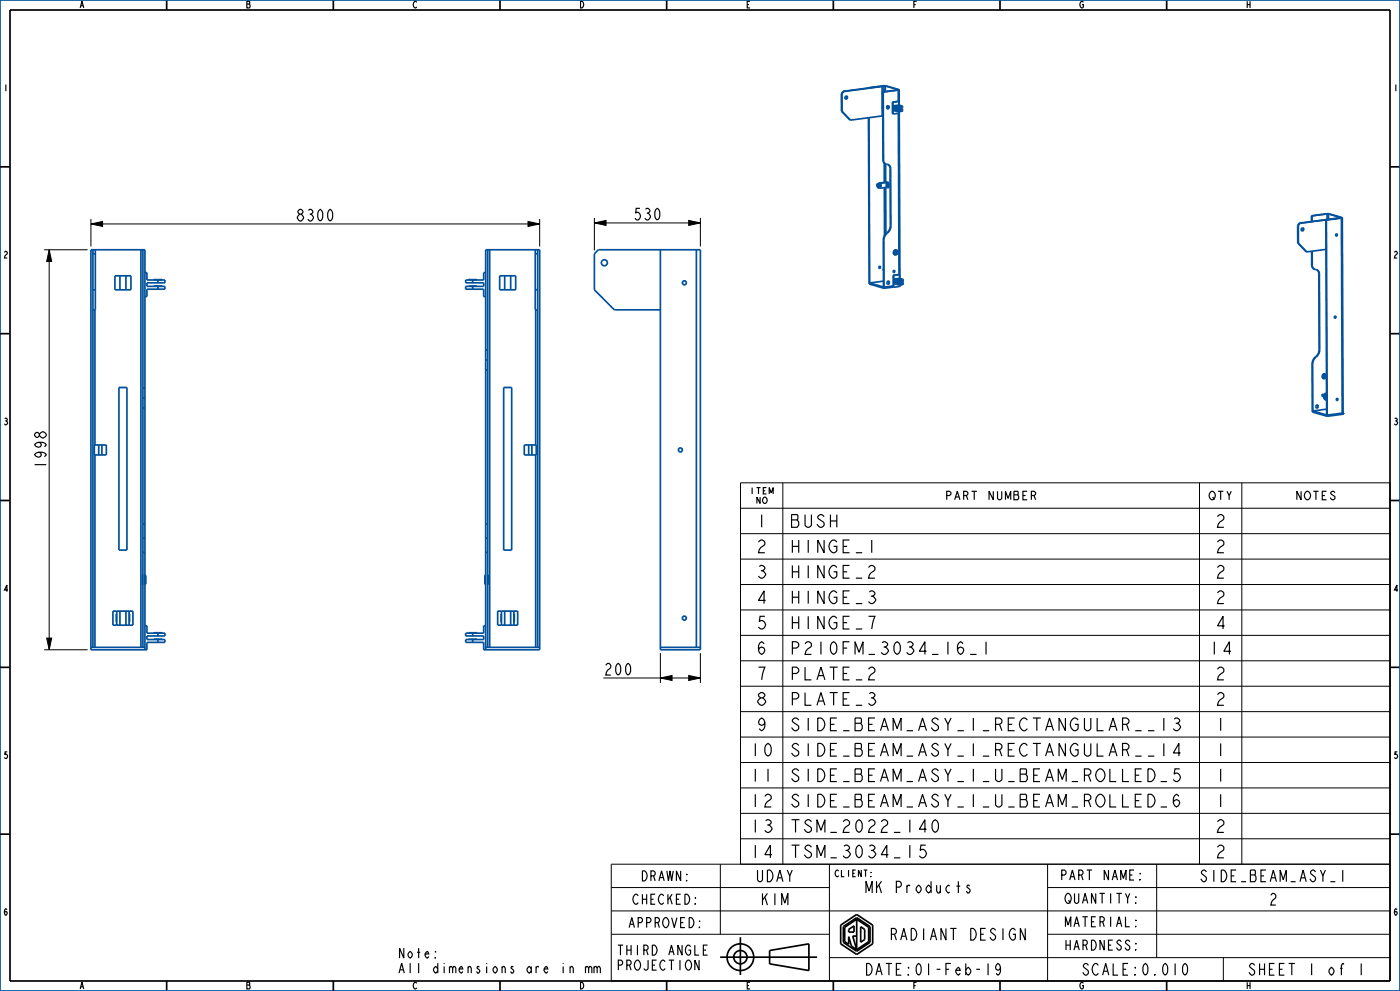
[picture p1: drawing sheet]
<svg xmlns="http://www.w3.org/2000/svg" width="420mm" height="297mm" viewBox="0 0 420 297" stroke-linecap="round" stroke-linejoin="round" font-family="sans-serif">
<g fill="none" stroke="#000" stroke-width=".35">
<path d="M260.6 170.1l.7-.6h.5l.7 .6a1.47 1.47 0 0 1-1.2 1.6l-.5 .6-.2 1h1.9M260.8 177.4l.5-.3a.98 .98 0 0 1 1.2 .9l-.7 .7a1.09 1.09 0 0 1 .6 1.7 1.09 1.09 0 0 1-1.8-.1M260.6 184.7h1.9l-.7 2.2-.3 1.6M295.8 192.3v3.8M260.6 200.6l.7-.7h.5l.7 .7a1.47 1.47 0 0 1-1.2 1.6l-.5 .6-.2 1h1.9M260.8 207.9l.5-.3a.98 .98 0 0 1 1.2 .9l-.7 .7a1.09 1.09 0 0 1 .6 1.7 1.09 1.09 0 0 1-1.8-.2M344.4 219h1.9M349.1 215.2v3.8M352.2 215.5l.5-.3a.98 .98 0 0 1 1.2 .9l-.7 .7a1.09 1.09 0 0 1 .6 1.7 1.09 1.09 0 0 1-1.8-.1M352.7 216.8h.5M344.4 230.4a1.92 1.92 0 0 1 2.1 1.9 1.92 1.92 0 0 1-2.1 1.9zM344.4 238a1.92 1.92 0 0 1 2.1 1.9 1.92 1.92 0 0 1-2.1 2z"/>
<path d="M344.4 226.6h1.9M348.2 234.2h1.9M349.1 222.8v3.8M353.7 238.7l-.7-.7-.5 .4a2.34 2.34 0 0 0 .5 3.5 1.36 1.36 0 0 0 .7-2l-.7-.3-.8 .3-.2 .7M353.9 230.4h-1.4l-.3 1.6a1.19 1.19 0 0 1 1.6 .2 1.19 1.19 0 0 1 0 1.6 1.19 1.19 0 0 1-1.6 .1l-.2-.3M354.2 225.7h-2.2l1.7-2.9v3.8M277.7 253.3h-1.4l-.3 1.6a1.19 1.19 0 0 1 1.6 .1 1.19 1.19 0 0 1 0 1.6 1.19 1.19 0 0 1-1.6 .2l-.2-.3M280.1 246l.5-.3 .4 .3a2.34 2.34 0 0 1-.4 3.5l-.5-.3a2.54 2.54 0 0 1 0-3.2zM348.2 241.9h1.9M290.8 265.6l-.1-.3h-.4l-.2 .6a1.04 1.04 0 0 1 .7 1.4l-.1 .3h-.4l-.4-.6M307.6 278.3v3.5l-1.5-3.5v3.5M361.9 261.3l-.5-.5a.82 .82 0 0 0-1 .8l.6 .6a1.09 1.09 0 0 1 .9 .9 1.09 1.09 0 0 1-.5 1.2 1.2 1.2 0 0 1-1.2-.9"/>
<path d="M176.6 290.1l.3-.5h.3l.4 .5v1.5M178.2 290.1l.3-.5h.3l.3 .5v1.5M178.2 289.6v2M179.1 290.1l.4-.5h.3l.3 .5v1.5M209.7 287.8v3l-1.2-3v3M211 284.8h.8M212.3 283.3h-1.3v3h1.3"/>
</g>
<path d="M14.8 74.9l.7 3.5h-1.5zM27.3 67.1l3.5-.7v1.5zM158.4 66.4l3.5 .7-3.5 .8zM178.3 66.8l3.5-.7v1.5zM206.6 66.1l3.5 .7-3.5 .8zM14 191.2h1.5l-.7 3.5zM198.1 203.2l3.5-.8v1.5zM206.6 202.4l3.5 .8-3.5 .7z" fill="#000"/>
<g fill="none" stroke="#000" stroke-width=".3">
<path d="M13.3 74.9h13M14.8 74.9l.7 3.5h-1.5zM14.8 74.9v119.8M27.3 67.1l3.5-.7v1.5zM27.3 65.6v8.3M27.3 67.1h134.6M158.4 66.4l3.5 .7-3.5 .8zM161.9 65.6v8.3M178.3 66.8l3.5-.7v1.5zM178.3 65.3v9.8M178.3 66.8h31.8M206.6 66.1l3.5 .7-3.5 .8z"/>
<path d="M210.1 65.3v8.6M222.1 152.3h194.9M222.1 159.9h194.9M234.8 144.7v114.3M359.8 144.7v114.3M372.5 144.7v114.3M222.1 167.6h194.9M222.1 175.2h194.9M13.3 194.7h13M14 191.2h1.5l-.7 3.5zM198.1 195.7v9M210.1 195.7v9"/>
<path d="M222.1 182.8h194.9M222.1 190.4h194.9M222.1 198h194.9M181 203.2h29.1M198.1 203.2l3.5-.8v1.5zM206.6 202.4l3.5 .8-3.5 .7zM222.1 205.7h194.9M222.1 213.3h194.9M222.1 220.9h194.9M222.1 228.5h194.9M222.1 236.1h194.9M216.1 259v21"/>
<path d="M222.1 259v-114.3h194.9v149.3h-233.6v-35h233.6M222.1 243.8h194.9M222.1 251.4h194.9M248.8 259v35M314.3 259v35M347 259v28M183.4 266h65.4M183.4 273h233.6M314.3 266h102.7M183.4 280h65.4M248.8 287h168.2M314.3 280h102.7"/>
<path d="M367 287v7"/>
</g>
<g fill="none" stroke="#00509b" stroke-width=".51">
<path d="M0 0h420v297h-420zM252.4 28v5.3M252.4 28l.2 .1M252.4 33.3l2.7 2.7M252.4 33.3l.2 .1M252.6 28.1v5.3M252.6 33.4l2.5 2.6M252.9 27.4l-.5 .6M252.9 27.4h.2M253.1 27.4l-.5 .7M260.5 26.3l5-.6 4.2 1.2M260.5 26.3v.1"/>
<path d="M260.5 26.3l.2 .1M260.5 35.3l.2 49.8 4.5 1.3M260.7 35.3l.2 49.5 4.1-.5M264.4 25.9h.2M264.6 25.9l.1 8.8-9.6 1.3M264.6 25.9l-11.5 1.5M264.8 27.5l.1 20.4M264.8 27.5l.2 .1M265 27.6l.1 20.3M265.2 25.8h.4M265.2 25.8v1.7M265.2 25.8l-12.3 1.6"/>
<path d="M265.6 25.8v1.6M265.6 25.8l3.8 1.1M266.1 31.9l.5 .2M266.2 31.8l-.1 .1M266.4 31.7l.2 .4M266.6 32v.1M266.6 32.1l-.4 .4M267.7 30.6l.1 3.5 .1 .1M267.7 30.6h.2M267.9 30.6v1.1M267.9 31.7l.9 .3M267.9 32.7l.9 .2"/>
<path d="M268.8 32v.4M268.8 32.4l-.9-.3v.6M268.8 32.9v.4M268.8 33.3l-.9-.2v1.1M269.1 31.8l.9 .2M269.1 31.8l.9 .1M269.1 32.8l.4 .1 .8-.1M269.3 31.8h.8zM269.3 32.7l.8 .1zM269.3 32.5l-1.4 .2M269.4 26.9l-4.6 .6M269.4 26.9h.1"/>
<path d="M269.5 27v3.4M269.5 27l-4.5 .6M269.5 30.4h.2M269.5 30.4l-1.8 .2M269.5 34l.2 48.3h.2l-2 .2M269.7 30.4v1.1M269.7 30.4l-1.8 .2M269.7 31.5l1 .4-1.9 .1M269.7 31.5l-1.8 .2M269.7 33.4v.5l-1.8 .3M269.7 26.9l-.2 .1M269.7 26.9l.1 4.6"/>
<path d="M269.8 33.4l.2 50M269.8 32.5l.9 .3-1.9 .1M270.3 31.8h-1.2M270.3 31.8l-.3 .2M270.3 31.8l-.3 .1M270.3 32.8h-1.2M270.3 32.8h.1M270.7 32.3l-.7 .2-1.2-.1M270.7 33.2l-.7 .2-1.2-.1M263.3 55.2h.1M263.3 55.2l-.2 .2v.3M263.8 54.9l-.5 .2-.2 .6 .2 .5 .5 .2"/>
<path d="M263.8 54.9h.2M264 54.9l-.4 .3-.2 .4 .1 .5 .3 .3M264.9 47.9l.3 .9 .7 .4M264.9 47.9h.2M265.1 47.9l.2 .9 .6 .4M265.3 48.9v5.8M265.3 56.2l.1 14.4M265.7 49.2v5.3M265.7 56.2l.1 13.9M265.9 54.7v1.5M265.9 54.7l.3 .1M265.9 54.7l-1.9 .2"/>
<path d="M265.9 56.2l-2.1 .2M265.9 56.2l.4 .1M265.9 49.2l.9 .4 .4 1M266.2 54.8l.1 1.5M266.3 49.3l.5 .4 .2 .8M266.6 54.7l.1 1.5-.4 .1M266.6 54.7l-.9-.2-1.9 .4M266.6 54.7l-.4 .1M267 50.5l.1 17.1M267 50.5l.2 .1M267.2 50.6l.1 17M27.9 74.9v119.1"/>
<path d="M27.9 76.1h.7M28.6 74.9v18h-.7M42.3 74.9v119.1M42.9 74.9v119.1M146.3 74.9v119.1M146.9 74.9v119.1M160.6 74.9v18h.7M160.6 76.1h.7M161.3 74.9v119.1M198.1 74.9v119.8h12v-119.8h-30.6l-1.2 1.2v10.8l6 6h13.8M208.9 74.9v119.1M263.9 79.8l.1 .3-.3 .3"/>
<path d="M265 72v14M265 72l.2 .1M265.2 72.1v14.3M266 69.8l-.7 1-.3 1.2M266 69.8l.2 .1M266.2 69.9l-.8 .9-.2 1.3M267.1 67.6l-.3 1.2-.8 1M267.1 67.6h.2M267.3 67.6l-.3 1.3-.8 1M268.5 76.3h.1M268.7 75.2l.1 .5-.3 .3M268.9 75h.1"/>
<path d="M268.9 75l-.4 .1-.3 .4 .3 .8M268.9 75v.1M268.9 75l-.4 .1-.3 .4v.5l.3 .3M268.9 74.9l-.5 .1-.3 .5v.5l.4 .4M268.9 75.1l.3 .2v.5l-.2 .4-.4 .1M389.3 67.5l.2 .1M389.3 67.5v5.3M389.3 72.8l2.7 2.7M389.3 72.8l.2 .1M389.5 67.6v5.3M389.5 72.9l2.5 2.6M389.8 66.9h.2"/>
<path d="M389.8 66.9l-.5 .6M390 66.9l-.5 .7M393.4 64.7l5.1-.6 4.2 1.2M393.4 64.7h.2M393.4 64.7l.1 1.7M393.5 75.3v4.1M393.5 79.4l.3 .9 .7 .4M393.5 79.4l.2 .1M393.6 64.7v1.7M393.7 75.3v4.2M393.7 79.5l.2 .8 .6 .4M397.8 74.7l-5.8 .8"/>
<path d="M397.9 66l-.1-.1 .2 58.5M397.9 66l.3 58.8M398.1 64.1h.4M398.1 64.1l-4.5 .6M398.1 64.1v1.7M398.5 64.1l3.8 1.1M398.5 64.1v1.6M400.9 70.1l.1 .3-.2 .3M401.5 65.4l-11.7 1.5M402.3 65.2h.1M402.3 65.2v.1M402.4 65.3l-12.4 1.6"/>
<path d="M402.4 65.4l-4.5 .6M402.7 65.3l.2 58.4-.2 .1-.3-58.4M402.7 65.3l-.3 .1M27.9 86.9h.7M28.5 92.9v40.5M34.5 82.7h4.8v4.2h-4.8zM36 82.7v4.2M37.8 82.7v4.2M43.5 81.7h.6v2.2h5.4M46.1 83.9h2.5M46.1 85.8h2.5M47.4 83.9v.9"/>
<path d="M47.4 85.8v.9M49.5 84.8h-5.4v1h5.4M49.5 86.7h-5.4v2.2h-.6M139.7 86.7h5.4v2.2h.6M139.7 84.8h5.4v1h-5.4M140.5 85.8h2.6M140.5 83.9h2.6M141.8 83.9v.9M141.8 85.8v.9M145.7 81.7h-.6v2.2h-5.4M149.9 82.7h4.8v4.2h-4.8zM151.4 82.7v4.2"/>
<path d="M153.2 82.7v4.2M160.6 86.9h.7M160.7 92.9v40.5M260.7 84.8l4.5 1.2 2.8-.3M266.3 84.4l.3 .1M266.5 84.3l.1 .5-.3 .3M267.9 82.5l.1 3.5M267.9 82.5l.2 .1v1M268 86l.1 .1M268 86l-2.8 .4M268.1 83.6l1.8-.2 1.1 .4-.8 .2-1.2-.1M268.1 83.6l.9 .3"/>
<path d="M268.1 84.6l.9 .2M268.2 81.1l.1 .3-.3 .2M269 83.9v.4M269 84.3l-.9-.2v.5M269 84.8v.5M269 85.3l-.9-.3v1.1M269.5 83.7h.9zM269.5 84.7h.9zM269.6 84.4l-1.5 .2M269.9 85.3v.6l-1.8 .2M270 85.3v.1M270 85.4h.2"/>
<path d="M270 84.4l1 .3-2 .1M270.1 85.3l.1 .1M270.2 85.4v.3l-.3 .1M270.5 83.7h-1.2M270.5 83.7l-.6 .2-.6-.2M270.5 84.7h-1.2M270.5 84.7l-.6 .2-.6-.2M271 84.2l-.8 .2-1.2-.1M271 85.1l-.8 .2h-1.2M394.5 80.7l.9 .4 .4 1M394.9 80.8l.5 .5 .2 .7M395.6 82l.2 .1"/>
<path d="M395.6 82l.1 22.7M395.8 82.1l.1 22.7M400.5 94.8l.1 .3-.2 .2M35.7 116.1h2.4v48.8h-2.4zM42.9 119.3h.6M42.9 116.3h.6M145.7 110.9h.6M145.7 107.9h.6M145.7 104.9h.6M151.1 116.1h2.4v48.8h-2.4zM393.6 109.1l.1 14.4 4.5 1.3M393.6 109.1l.2 .1"/>
<path d="M393.8 109.2l.1 14 4.1-.6M394.7 106.9l-.8 1-.3 1.2M394.7 106.9l.1 .1M394.8 107l-.7 .9-.3 1.3M395.7 104.7l-.2 1.3-.8 .9M395.7 104.7l.2 .1M395.9 104.8l-.3 1.2-.8 1M396.8 118.2l.1 .3-.2 .2M397.2 113.3h.1M397.3 112.3l.1 .5-.3 .3M397.5 112.3l.2 .3M397.5 112l-.4 .1-.4 .5v.5l.4 .4"/>
<path d="M397.6 113.1l-.3 .2M397.6 113.1h.1M397.7 112.6l-.3-.3-.4 .2v.5l.3 .3M397.7 112.6h.1M397.7 112.6l-.1 .5M398 119.9h.1M398 117.9l-.5 .5-.1 .6 .1 .6 .5 .3M398 118.6v1M398 118.5l-.1 .7M398 118.6l-.1 .5M401.1 119.4v.5M401.1 119.4l.1 .3-.2 .3"/>
<path d="M28.3 133.4h3.6v3h-3.6zM28.5 136.4v57.6M29.6 133.4v3M30.6 133.4v3M42.9 122.3h.6M157.3 133.4h3.6v3h-3.6zM158.6 133.4v3M159.6 133.4v3M160.7 136.4v57.6M393.7 123.1l4.5 1.3 5-.7M395.1 121.4l.2 .3M395.2 121.6l.1 .1"/>
<path d="M395.3 121.7l-.4 .5M402.9 123.7h.3M403.2 123.7v.4l-5 .7M42.9 157.1h.6M145.7 157.1h.6M42.9 165.5h.6M42.9 161.3h.6M43.6 172.5v2.5M145.6 172.5v2.5M145.7 165.5h.6M145.7 161.3h.6M27.3 194h16.2"/>
<path d="M33.9 183.2v4.2M35 187.4h3.7M35 184v2.5M35 183.2h3.7M36 183.2v4.2M37.8 183.2v4.2M38.7 184v2.5M39.9 183.2v4.2M43.5 187.5h.6v2.3h5.4M46.1 191.7h2.5M46.1 189.8h2.5M47.4 189.8v.8"/>
<path d="M47.4 191.7v.8M49.5 192.5h-5.4v2.2h-16.8v-119.8h16.2v119.8M49.5 190.6h-5.4v1.1h5.4M139.7 192.5h5.4v2.2h16.8v-119.8h-16.2v119.8M139.7 190.6h5.4v1.1h-5.4M140.5 191.7h2.6M140.5 189.8h2.6M141.8 189.8v.8M141.8 191.7v.8M145.7 194h16.2M145.7 187.5h-.6v2.3h-5.4M149.3 183.2v4.2"/>
<path d="M150.4 187.4h3.8M150.4 184v2.5M150.4 183.2h3.8M151.4 183.2v4.2M153.2 183.2v4.2M154.2 184v2.5M155.3 183.2v4.2M198.1 194h12"/>
<circle cx="266.4" cy="32.1" r=".42"/>
<circle cx="264" cy="55.7" r=".3"/>
<circle cx="268.7" cy="75.6" r=".42"/>
<circle cx="401" cy="70.4" r=".28"/>
<circle cx="205.3" cy="84.8" r=".6"/>
<circle cx="263.9" cy="80.1" r=".28"/>
<circle cx="266.5" cy="84.7" r=".42"/>
<circle cx="268.2" cy="81.3" r=".28"/>
<circle cx="400.6" cy="95" r=".28"/>
<circle cx="396.9" cy="118.5" r=".28"/>
<circle cx="397.3" cy="112.7" r=".42"/>
<circle cx="401.2" cy="119.7" r=".28"/>
<circle cx="204.1" cy="134.9" r=".6"/>
<circle cx="395.1" cy="121.9" r=".41"/>
<circle cx="205.3" cy="185.3" r=".6"/>
</g>
<g fill="none" stroke="#000" stroke-width=".51">
<path d="M3 3h414v291h-414zM50 0v3M100 0v3M150 0v3M200 0v3M250 0v3M300 0v3M350 0v3M0 50h3M417 50h3M0 100h3M417 100h3"/>
<path d="M0 150h3M417 150h3M0 200h3M417 200h3M0 250h3M417 250h3M252.2 277.3l4.8-3.2 4.8 3.2v5.6l-4.8 3.2-4.8-3.2zM253 277.7l4-2.7 4 2.7v4.7l-4 2.7-4-2.7zM254.6 278.5l1.6-1v1.8h-1.6zM257 275.5l-3.6 2.4v4.3l1.2 .8v-2.3l.8 2.9 1.6 1M257 275.5l3.6 2.4v4.3l-3.6 2.4M257 275.5v9.1"/>
<path d="M258.2 277.7l1.2 .8v3.1l-1.2 .8zM50 294v3M100 294v3M150 294v3M200 294v3M216.1 286.9h29M222.1 280.9v11.3M230.9 284.9l11.8-2v8l-11.8-2zM250 294v3M257 280.5h-1.2l1.2 4.1M300 294v3M350 294v3"/>
<circle cx="222.1" cy="286.9" r="4"/>
<circle cx="222.1" cy="286.9" r="2"/>
</g>
<!-- layer: 02___PRT_ALL_AXES -->
<g fill="none" stroke="#00509b" stroke-width=".51">
<path d="M253.7 29.6h.1M253.9 28.8l.1 .5-.3 .3M266.4 31.7l-.3 .3 .4-.1M266.6 31.9l-.4 .2M270.7 31.9v.4M270.7 32.8v.4M263.9 56h.1M264 55.4l-.2 .5M264.1 55.4h.1M264.1 55.4l.2 .3-.4 .3M268.5 76.4h.1M268.9 74.9l-.5 .1-.3 .5v.5l.4 .4"/>
<path d="M268.9 74.9h.1M268.9 74.9l.4 .4v.5l-.3 .5-.5 .1M390.6 69.1h-.1M390.8 68.3l.1 .5-.3 .3M49.5 83.9v.9M49.5 85.8v.9M139.7 83.9v.9M139.7 85.8v.9M265 80.5v.6M268.2 81.1v.3M271 83.8v.4M271 84.7v.4"/>
<path d="M397.1 113.5h.1M397.3 113.3h.1M397.5 112l-.4 .1-.3 .5v.5l.3 .4M397.5 112h.1M397.6 112l.3 .5M397.9 112.9l-.3 .5-.5 .1M398 117.8l-.7 .4-.2 .7 .2 .7 .7 .3M395.2 121.4v.2M42.9 172.2v3M43.5 172.2v3M145.7 172.2v3M146.3 172.2v3"/>
<path d="M33.9 183.2h1.1v4.2h-1.1M39.9 183.2h-1.2v4.2h1.2M49.5 189.8v.8M49.5 191.7v.8M139.7 189.8v.8M139.7 191.7v.8M149.3 183.2h1.1v4.2h-1.1M155.3 183.2h-1.1v4.2h1.1"/>
<circle cx="253.8" cy="29.2" r=".42"/>
<circle cx="264" cy="55.6" r=".28"/>
<circle cx="181.3" cy="78.8" r=".9"/>
<circle cx="390.7" cy="68.7" r=".42"/>
<circle cx="397.4" cy="112.8" r=".48"/>
</g>
<g font-size="5">
<text x="226.8" y="158">1</text>
<text x="236.8" y="158">BUSH</text>
<text x="364.5" y="158">2</text>
<text x="226.8" y="165.7">2</text>
<text x="236.8" y="165.7">HINGE_1</text>
<text x="364.5" y="165.7">2</text>
<text x="226.8" y="173.3">3</text>
<text x="236.8" y="173.3">HINGE_2</text>
<text x="364.5" y="173.3">2</text>
<text x="226.8" y="180.9">4</text>
<text x="236.8" y="180.9">HINGE_3</text>
<text x="364.5" y="180.9">2</text>
<text x="226.8" y="188.5">5</text>
<text x="236.8" y="188.5">HINGE_7</text>
<text x="364.5" y="188.5">4</text>
<text x="226.8" y="196.1">6</text>
<text x="236.8" y="196.1">P210FM_3034_16_1</text>
<text x="362.7" y="196.1">14</text>
<text x="226.8" y="203.8">7</text>
<text x="236.8" y="203.8">PLATE_2</text>
<text x="364.5" y="203.8">2</text>
<text x="226.8" y="211.4">8</text>
<text x="236.8" y="211.4">PLATE_3</text>
<text x="364.5" y="211.4">2</text>
<text x="226.8" y="219">9</text>
<text x="236.8" y="219">SIDE_BEAM_ASY_1_RECTANGULAR__13</text>
<text x="364.5" y="219">1</text>
<text x="225" y="226.6">10</text>
<text x="236.8" y="226.6">SIDE_BEAM_ASY_1_RECTANGULAR__14</text>
<text x="364.5" y="226.6">1</text>
<text x="225" y="234.2">11</text>
<text x="236.8" y="234.2">SIDE_BEAM_ASY_1_U_BEAM_ROLLED_5</text>
<text x="364.5" y="234.2">1</text>
<text x="225" y="241.9">12</text>
<text x="236.8" y="241.9">SIDE_BEAM_ASY_1_U_BEAM_ROLLED_6</text>
<text x="364.5" y="241.9">1</text>
<text x="225" y="249.5">13</text>
<text x="236.8" y="249.5">TSM_2022_140</text>
<text x="364.5" y="249.5">2</text>
<text x="225" y="257.1">14</text>
<text x="236.8" y="257.1">TSM_3034_15</text>
<text x="364.5" y="257.1">2</text>
</g>
<g font-size="4.6">
<text x="189.8" y="65.9">530</text>
<text x="88.6" y="66.2">8300</text>
<text x="13.9" y="140.7" transform="rotate(-90 13.9 140.7)">1998</text>
<text x="181" y="202.3">200</text>
<text x="227" y="264.3">UDAY</text>
<text x="258.5" y="267.6">MK Products</text>
<text x="361.5" y="264.3">SIDE_BEAM_ASY_1</text>
<text x="228.4" y="271.3">KIM</text>
<text x="380.6" y="271.3">2</text>
<text x="267.9" y="281.8">RADIANT DESIGN</text>
<text x="259.9" y="292.3">DATE: 01-Feb-19</text>
<text x="325" y="292.3">SCALE: 0.010</text>
<text x="374.9" y="292.3">SHEET</text>
<text x="392.1" y="292.3">1</text>
<text x="398.2" y="292.3">of</text>
<text x="407" y="292.3">1</text>
</g>
<g font-size="3.9">
<text x="318.9" y="263.8">PART NAME:</text>
<text x="192.7" y="264">DRAWN:</text>
<text x="190.4" y="271">CHECKED:</text>
<text x="320.1" y="270.8">QUANTITY:</text>
<text x="189.2" y="278">APPROVED:</text>
<text x="320.1" y="277.8">MATERIAL:</text>
<text x="119.2" y="287.1">Note:</text>
<text x="184.9" y="286.3">THIRD ANGLE</text>
<text x="320.1" y="284.8">HARDNESS:</text>
<text x="119.2" y="291.6">All dimensions are in mm</text>
<text x="184.9" y="290.8">PROJECTION</text>
</g>
<g font-size="3.3">
<text x="284.5" y="149.8">PART</text>
<text x="296.2" y="149.8">NUMBER</text>
<text x="362.7" y="149.8">QTY</text>
<text x="388.9" y="149.8">NOTES</text>
</g>
<g font-size="2.6">
<text x="23.7" y="2.4">A</text>
<text x="73.7" y="2.4">B</text>
<text x="123.7" y="2.4">C</text>
<text x="173.7" y="2.4">D</text>
<text x="223.7" y="2.4">E</text>
<text x="273.7" y="2.4">F</text>
<text x="323.7" y="2.4">G</text>
<text x="373.7" y="2.4">H</text>
<text x=".9" y="27.3">1</text>
<text x="417.9" y="27.3">1</text>
<text x=".9" y="77.3">2</text>
<text x="417.9" y="77.3">2</text>
<text x=".9" y="127.3">3</text>
<text x="417.9" y="127.3">3</text>
<text x=".9" y="177.3">4</text>
<text x="417.9" y="177.3">4</text>
<text x=".9" y="227.3">5</text>
<text x="417.9" y="227.3">5</text>
<text x="250.3" y="262.8">CLIENT:</text>
<text x=".9" y="274.3">6</text>
<text x="417.9" y="274.3">6</text>
<text x="23.7" y="296.4">A</text>
<text x="73.7" y="296.4">B</text>
<text x="123.7" y="296.4">C</text>
<text x="173.7" y="296.4">D</text>
<text x="223.7" y="296.4">E</text>
<text x="273.7" y="296.4">F</text>
<text x="323.7" y="296.4">G</text>
<text x="373.7" y="296.4">H</text>
</g>
<g font-size="2.5">
<text x="225" y="148">ITEM</text>
<text x="226.8" y="150.9">NO</text>
</g>
</svg>
